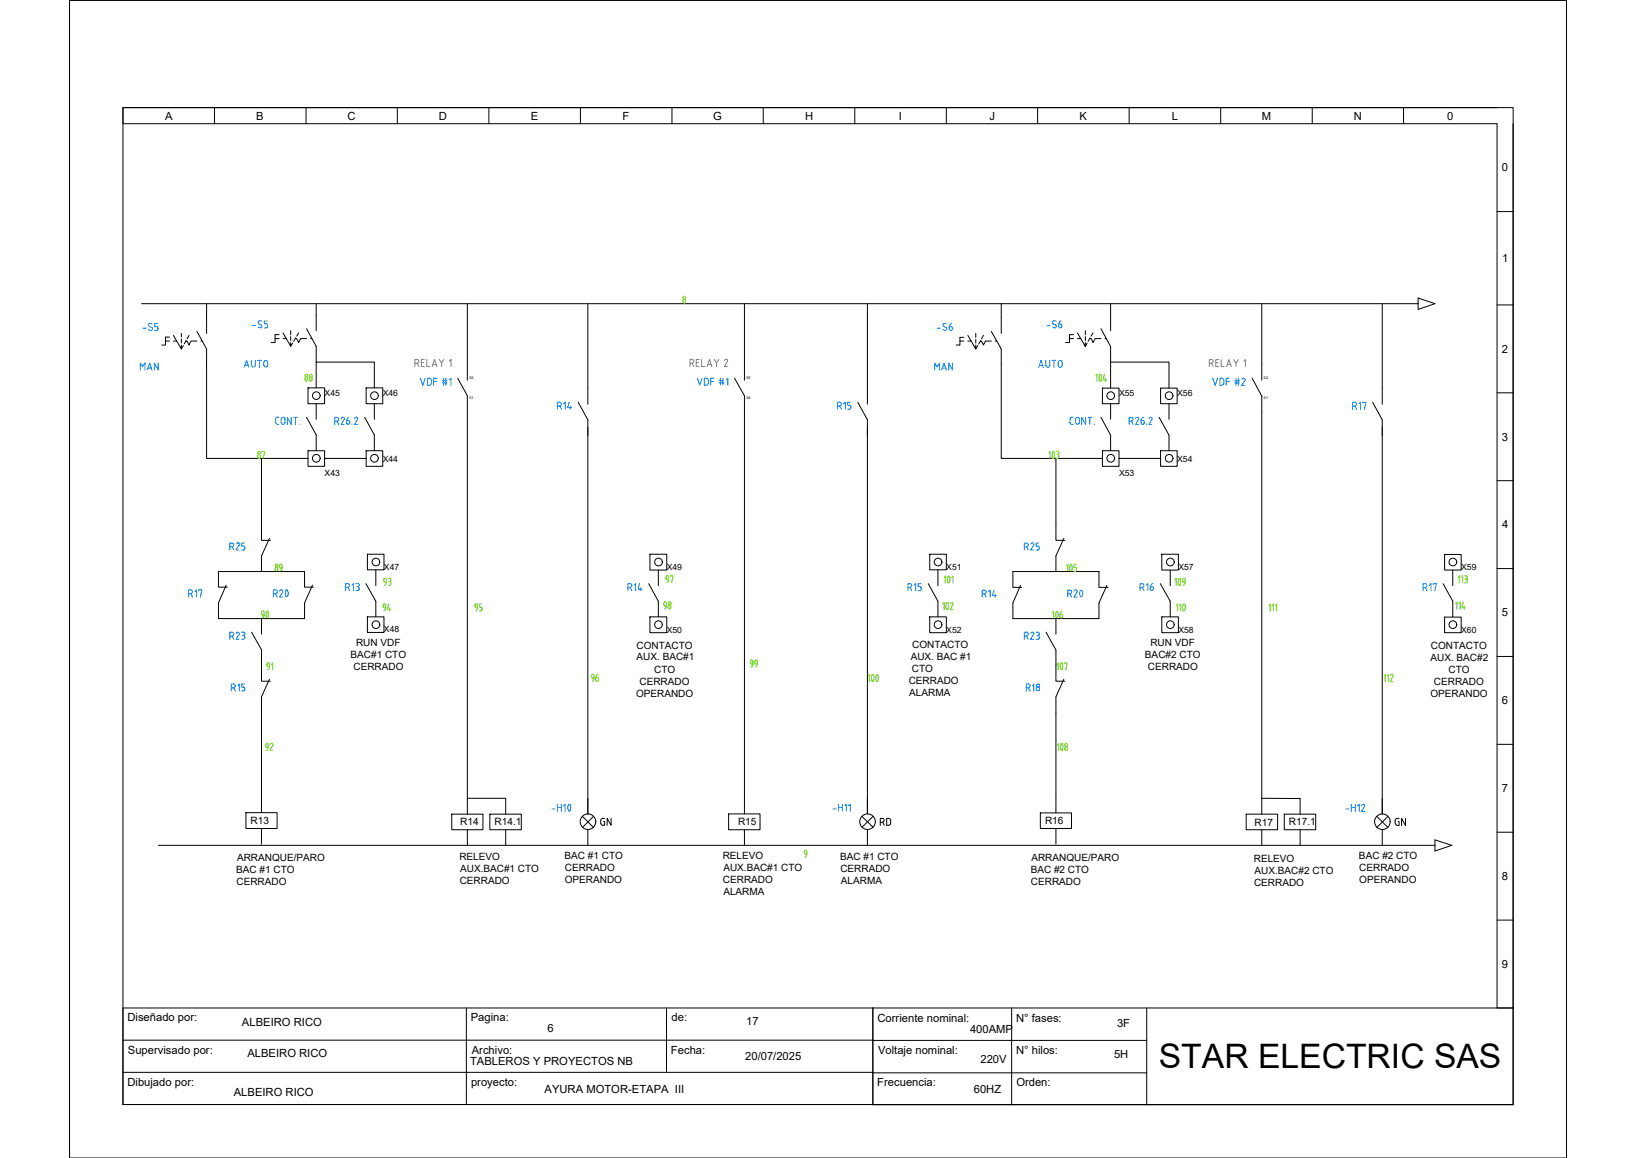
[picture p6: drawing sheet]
<svg xmlns="http://www.w3.org/2000/svg" width="420mm" height="297mm" viewBox="0 0 420 297" stroke-linecap="round" stroke-linejoin="round" font-family="sans-serif">
<!-- layer: 0 -->
<g fill="none" stroke="#000" stroke-width=".26">
<path d="M17.8 .1v296.9h384.3v-296.9h-384.3v296.9M402.1 .1h.1M402.1 .1v296.9M31.6 27.6h356.8v255.7h-356.8zM55.1 27.6v4.1M78.5 27.6v4.1M102 27.6v4.1M125.5 27.6v4.1M149 27.6v4.1M172.5 27.6v4.1M195.9 27.6v4.1M219.4 27.6v4.1"/>
<path d="M242.9 27.6v4.1M266.3 27.6v4.1M289.8 27.6v4.1M313.3 27.6v4.1M336.8 27.6v4.1M360.2 27.6v4.1M384.2 27.6h-352.6v4.1h352.6v226.9h4.2v-226.9M384.2 54.3h4.2M120 77.9v15.6M150.9 77.9v21.8M191.1 77.9v15.6M222.6 77.9v21.7"/>
<path d="M323.9 77.9v15.6M354.8 77.9v21.8M364 76.4l4.3 1.5-4.3 1.5zM384.2 78.2h4.2M53 93.5v24.1h26.1M81.2 99.5v-6.6h14.9v6.6M257 93.5v24.1h26M285.1 92.9h14.9v6.7M67.1 117.6v16.9M83.3 117.6h10.7M120 105.6v99.2h9.8M150.9 109.6v99.2"/>
<path d="M191.1 105.5v99.3M222.6 109.6v99.2M271 117.6v17M287.2 117.6h10.7M323.9 105.6v99.2M354.8 109.6v99.2M384.2 100.8h4.2M384.2 123.3h4.2M56.1 146.6h22.1M56.1 158.7h22.1M260 146.6h22.1M260 158.7h22.1"/>
<path d="M384.2 145.8h4.2M384.2 168.4h4.2M67.1 182.7v21.8M271 182.8v21.7M384.2 190.9h4.2M323.9 204.8h9.8M368.3 215.4l4.3 1.4-4.3 1.5zM384.2 213.5h4.2M384.2 236h4.2M31.6 258.6h356.8v24.8h-164.4v-24.8v24.7h-192.4zM119.7 258.6v24.7M171.1 258.6v16.5"/>
<path d="M259.7 258.6v24.8M294.3 258.6v24.8M31.6 266.8h192.4M31.6 275.1h192.4M224 266.9h70.3M224 275.2h70.3"/>
</g>
<!-- layer: YEL_14_THHN -->
<path d="M36.3 77.9h327.7M53 77.9v3.6M81.2 77.9v2.9M257 77.9v3.6M285.1 77.9v2.9M40.6 216.8h327.7" fill="none" stroke="#000" stroke-width=".26"/>
<!-- layer: WIRENO -->
<g fill="none" stroke="#6edd00" stroke-width=".26">
<path d="M175.9 77.2v.2M176 77.2l-.2-.4a.43 .43 0 0 0-.6 .5 .43 .43 0 0 0 .7 .3l.1-.2M325.7 155.3l.3-.4v1.8M326.5 155.3l.3-.4v1.8M327.3 155.3l.4-.4v1.8M373.6 154.9l.4-.5v1.9M374.3 148.1l.3-.4v1.8M374.5 154.9l.3-.5v1.9M375.1 148.1l.3-.4v1.8M375.5 154.4l-.3 1.5h.8M375.8 155.4v.9M375.9 147.7h.5l.2 .4-.2 .4h-.4"/>
<path d="M375.9 149.5h.3M376.3 148.4l.3 .5M376.6 148.9v.2M376.6 149.1l-.3 .4M355.2 173.4l.3-.4v1.9M356 173.4l.4-.4v1.9M357.2 173l.3 .2v.4M357.2 173l-.4 .3M357.4 173.7l-.6 1.2h.6"/>
<circle cx="175.6" cy="76.4" r=".38"/>
</g>
<!-- layer: SYMS -->
<g fill="none" stroke="#000" stroke-width=".26">
<path d="M42.5 87.5h1M43.5 86.5h-1v2h-1M44.5 86l2 3.5v-1M44.5 87.5h.8M46.5 85.5v1M46.5 87v1M47.1 88.6l-.6 .9M47.7 87.5h.3l.5 1 .5-1h1.5M47.8 87.4l-.5 .8M48.5 86l-.5 .9M50.5 85l2.5 4.5v4M51.6 87.5h.3"/>
<path d="M53 81.5v4M70.6 86.9h1M71.6 85.8h-1v2.1h-1M72.6 85.4l2 3.4v-.9M72.6 86.9h.9M74.6 84.8v1M74.6 86.3v1.1M75.1 88l-.5 .8M75.8 86.9h.3l.5 1 .6-1h1.5M75.9 86.7l-.5 .9M76.6 85.4l-.5 .8M78.7 84.3l2.5 4.5v4.1"/>
<path d="M79.7 86.9h.4M81.2 80.8v4M117.5 97l2.5 4.5v4.1M120 93.5v4M150.9 99.7v4M188.5 97l2.6 4.5v4M191.1 93.5v4M222.6 99.6v4.1M246.4 87.5h1M247.4 86.5h-1v2h-1M248.4 86l2 3.5v-1M248.4 87.5h.8"/>
<path d="M250.4 85.5v1M250.4 87v1M251 88.6l-.6 .9M251.6 87.5h.3l.5 1 .5-1h1.5M251.7 87.4l-.5 .9M252.4 86l-.5 .9M254.4 85l2.6 4.5v4M255.5 87.5h.3M257 81.5v4M274.5 86.9h1M275.5 85.8h-1v2.1h-1M276.5 85.4l2.1 3.5v-1"/>
<path d="M276.5 86.9h.9M278.6 84.8v1M278.6 86.3v1.1M279 88l-.4 .9M279.7 86.9h.3l.5 1 .6-1h1.5M279.8 86.7l-.5 .9M280.5 85.4l-.5 .8M282.6 84.3l2.5 4.6v4M283.6 86.9h.4M285.1 80.8v4M321.4 97l2.5 4.6v4M323.9 93.5v4"/>
<path d="M354.8 99.7v4M78.7 107l2.5 4.6v4M81.2 103.6v4M93.6 107l2.5 4.6v4M96.1 103.6v4M148.4 103.2l2.5 4.5v4M220.2 103.2l2.4 4.5v4M282.6 107l2.5 4.6v4M285.1 103.6v4M297.5 107l2.5 4.6v4M300 103.6v4M352.3 103.2l2.5 4.5v4"/>
<path d="M67.1 134.5v4.1h2.3M69.2 138.1l-2.1 4.5v4M271 134.6v4h2.3M273.1 138.1l-2.1 4.5M56.1 146.6v4h2.3M58 150.1l-1.9 4.6v4M67.1 158.7v4M78.2 146.6v4h2.3M80.2 150.1l-2 4.6v4M93.9 149.7l2.6 4.5M166.5 149.7l2.5 4.5M238.3 149.7l2.4 4.5"/>
<path d="M260 146.6v4.1h2.3M261.9 150.2l-1.9 4.5v4M271 158.7v4M282.1 146.6v4.1h2.3M284.1 150.2l-2 4.5v4M297.8 149.7l2.6 4.5M370.4 149.7l2.5 4.5v4.1M372.9 146.2v4M64.6 162.2l2.5 4.5v4M69.2 174.2l-2.1 4.5v4M268.5 162.2l2.5 4.5M273.1 174.2l-2.1 4.5v4.1"/>
<path d="M63.1 208.5h8v4h-8zM67.1 204.5v4M67.1 212.5v4M116 208.8h8v4h-8zM120 204.8v4M120 212.8v4M125.7 208.8h8.1v4h-8.1zM129.8 204.8v4M129.8 212.8v4M149.5 209.4l2.8 2.9M150.9 212.8v4M152.3 209.4l-2.8 2.9"/>
<path d="M187 208.8h8.1v4h-8.1zM191.1 204.8v4M191.1 212.8v4M221.2 209.4l2.9 2.8M222.6 204.8v4M222.6 212.8v4M224.1 209.4l-2.9 2.8M267 208.5h8v4h-8zM271 204.5v4M271 212.5v4M319.8 208.8h8.1v4h-8.1zM323.9 204.8v4"/>
<path d="M323.9 212.8v4M329.6 208.8h8.1v4h-8.1zM333.7 204.8v4M333.7 212.8v4M353.4 209.4l2.8 2.9M354.8 204.8v4M354.8 212.8v4M356.2 209.4l-2.8 2.9"/>
<circle cx="150.9" cy="210.8" r="2"/>
<circle cx="222.7" cy="210.8" r="2"/>
<circle cx="354.8" cy="210.8" r="2"/>
</g>
<!-- layer: TAGS -->
<g fill="none" stroke="#007fff" stroke-width=".26">
<path d="M36.7 84.2h.8M38.1 84.6l.6 .2M38.4 83.7l.5 .3M38.5 82.9l-.4 .3 .2 .5M38.5 83l.5 .1M39 84l.2 .4-.4 .4M39.7 84.8h.4M40.2 83.7l.4 .5M40.4 83h-.7v.8h.4M40.5 84.2v.2M40.6 84.3l-.4 .5M64.8 83.5h.8"/>
<path d="M66.3 83.9l.6 .2M66.4 83.1l.8 .5v.4l-.4 .1M67.2 82.4a.49 .49 0 0 0-.8-.1 .49 .49 0 0 0 .1 .8M68.3 83l.4 .5M68.5 82.3h-.7v.8h.5M68.6 83.5v.2M68.7 83.7l-.2 .4h-.7M107.9 97l.6 1.9 .6-1.9M110.7 98.3l-.2 .4-.3 .1M110.7 97.6l-.2-.5-.8-.1v1.9h.5M110.7 97.6v.7M111.3 97.8h.8"/>
<path d="M112.1 97h-.8v1.9M113.5 98.2h1.2M113.5 97.6h1.2M113.9 97v1.9M114.4 97v1.9M115.3 97.4l.5-.4v1.9M179 97l.6 1.8 .6-1.8M181.2 97h-.4v1.8h.4M181.3 97l.4 .3 .1 .3M181.8 98.3l-.3 .4-.2 .1M181.8 97.6v.7M182.4 97.8h.8"/>
<path d="M183.2 97h-.8v1.8M184.6 98.2h1.2M184.6 97.6h1.2M184.9 97v1.8M185.5 97v1.8M186.4 97.4l.4-.4v1.8M240.6 84.2h.8M242.2 83.7l.6 .4M242.8 84a.49 .49 0 0 1 0 .8 .49 .49 0 0 1-.8-.2M242.9 83.1a.49 .49 0 0 0-.7-.1 .49 .49 0 0 0 0 .8M243.6 84.3a.41 .41 0 0 0 .5 .5 .41 .41 0 0 0 .4-.5M244 83.7l.3 .1 .1 .3"/>
<path d="M244 83.8h-.4v.6M244.3 83l-.5 .3-.1 .5M244.4 84.2v.2M268.7 83.6h.8M270.2 83.9l.6 .2M271.1 82.4a.49 .49 0 0 0-.8-.1 .49 .49 0 0 0 .1 .8l.7 .5v.4l-.4 .1M271.7 83.1v.6a.43 .43 0 0 0 .5 .4 .43 .43 0 0 0 .3-.5M271.7 83.1h.6l.2 .4M272.3 82.3l-.4 .3-.2 .5M311.3 97l.6 1.9 .6-1.9M314.1 98.3l-.2 .4-.3 .1M314.1 97.6l-.2-.5-.8-.1v1.9h.5"/>
<path d="M314.1 97.6v.7M314.7 97.8h.8M315.5 97h-.8v1.9M316.9 98.2h1.2M316.9 97.6h1.2M317.2 97v1.9M317.8 97v1.9M318.8 97.3a.41 .41 0 0 1 .5-.3 .41 .41 0 0 1 .2 .6M319.5 97.6l-.8 1.3h.8M71.2 108.9h.3M71.2 107h.3M71.2 107h-.2a1.49 1.49 0 0 0-.2 1.6l.4 .2"/>
<path d="M72.1 107.6v.8M72.2 107.5a.48 .48 0 0 1 .5-.5 .48 .48 0 0 1 .5 .5v.9a.48 .48 0 0 1-.5 .4 .48 .48 0 0 1-.5-.5M74.7 107v1.9l-1-1.9v1.9M75.4 107h.9M75.8 107v1.9M77 108.8v.1M85.9 108.1h.5M86.5 108a.48 .48 0 0 0 .4-.5 .48 .48 0 0 0-.5-.5h-.5v1.9M86.6 108.1l.3 .8M88 107l.3 .2v.4M88 107l-.4 .3M88.3 107.7l-.7 1.2h.7"/>
<path d="M89 107.9v.5a.43 .43 0 0 0 .5 .4 .43 .43 0 0 0 .3-.5M89 107.9h.3M89.4 107.8l.3 .1 .1 .3M89.6 107l-.5 .4-.1 .4M90.4 108.8v.1M91.4 107l.4 .2v.4M91.4 107l-.4 .3M91.7 107.7l-.7 1.2h.8M275.1 108.9h.4M275.1 107h.4M275.1 107l-.4 .2-.1 .3 .1 1.2 .4 .2M276 107.6v.8"/>
<path d="M276.1 107.5a.48 .48 0 0 1 .5-.5 .48 .48 0 0 1 .5 .5v.9a.48 .48 0 0 1-.5 .4 .48 .48 0 0 1-.5-.5M278.6 107v1.9l-1-1.9v1.9M279.3 107h.9M279.7 107v1.9M280.9 108.8v.1M289.8 108.1h.5M290.4 108a.48 .48 0 0 0 .4-.5 .48 .48 0 0 0-.5-.5h-.5v1.9M290.4 108.1l.4 .8M291.5 107.3a.41 .41 0 0 1 .5-.2 .41 .41 0 0 1 .2 .6M292.2 107.7l-.7 1.2h.7M292.9 107.9v.6a.47 .47 0 0 0 .5 .3 .47 .47 0 0 0 .4-.5 .47 .47 0 0 0-.5-.4M292.9 107.9h.3"/>
<path d="M293.5 107l-.5 .4-.1 .4M294.3 108.8v.1M294.9 107.3a.41 .41 0 0 1 .6-.2 .41 .41 0 0 1 .2 .6M295.6 107.7l-.7 1.2h.8M48.4 152.3h.5M48.9 151.3h-.5v1.8M48.9 151.3a.48 .48 0 0 1 .5 .5 .48 .48 0 0 1-.5 .5M49 152.3l.4 .8M50 151.8l.4-.5v1.8M51 151.6v-.3h.8l-.4 1.8M213.8 207.5h.8M215.2 206.3v1.8"/>
<path d="M215.2 207.1h1M216.2 206.3v1.8M216.9 206.7l.3-.4v1.8M217.8 206.7l.4-.4v1.8M345.4 207.5h.9M346.8 207.1h1.1M346.8 206.3v1.8M347.9 206.3v1.8M348.4 206.7l.5-.4v1.8M349.5 206.6a.41 .41 0 0 1 .5-.3 .41 .41 0 0 1 .2 .6l-.8 1.2h.9"/>
</g>
<!-- layer: -Electrico -->
<g fill="none" stroke="#000" stroke-width=".26">
<path d="M79.1 99.5h4.2v4.1h-4.2zM94 99.5h4.2v4.1h-4.2zM283 99.6h4.2v4h-4.2zM297.9 99.6h4.2v4h-4.2zM79.1 115.6h4.2v4h-4.2zM94 115.6h4.2v4h-4.2zM283 115.6h4.2v4h-4.2zM297.9 115.6h4.2v4h-4.2zM94.3 158.2h4.3v4h-4.3zM94.3 142.2h4.3v4h-4.3zM166.8 158.2h4.3v4.1h-4.3zM166.8 142.2h4.3v4h-4.3z"/>
<path d="M238.6 158.2h4.3v4.1h-4.3zM238.6 142.2h4.3v4h-4.3zM298.2 158.2h4.3v4.1h-4.3zM298.2 142.2h4.3v4h-4.3zM370.8 158.3h4.2v4h-4.2zM370.8 142.2h4.2v4h-4.2z"/>
</g>
<!-- layer: -DIAGRAMA -->
<g fill="none" stroke="#000" stroke-width=".26">
<circle cx="81.2" cy="101.5" r=".98"/>
<circle cx="81.2" cy="117.6" r=".98"/>
<circle cx="96.1" cy="117.6" r=".98"/>
<circle cx="96.1" cy="101.5" r=".98"/>
<circle cx="285.1" cy="117.6" r=".98"/>
<circle cx="285.1" cy="101.5" r=".98"/>
<circle cx="300.1" cy="101.5" r=".98"/>
<circle cx="300.1" cy="117.6" r=".98"/>
<circle cx="96.5" cy="144.2" r=".98"/>
<circle cx="169" cy="144.2" r=".98"/>
<circle cx="240.8" cy="144.2" r=".98"/>
<circle cx="300.4" cy="144.2" r=".98"/>
<circle cx="372.9" cy="144.2" r=".98"/>
<circle cx="96.5" cy="160.2" r=".98"/>
<circle cx="169" cy="160.2" r=".98"/>
<circle cx="240.8" cy="160.2" r=".98"/>
<circle cx="300.4" cy="160.2" r=".98"/>
<circle cx="372.9" cy="160.2" r=".98"/>
</g>
<!-- layer: LOC -->
<g fill="none" stroke="#808080" stroke-width=".26">
<path d="M106.5 93.2h.5M107 93.1a.48 .48 0 0 0 .5-.5 .48 .48 0 0 0-.5-.4h-.5v1.8M107.1 93.2l.4 .8M108.1 93h.6M108.9 92.2h-.8v1.8h.8M109.5 92.2v1.8h.8M110.9 94l.6-1.8 .6 1.8M111.1 93.5h.9M112.7 92.2l.6 .9 .6-.9M113.3 93.1v.9M115.3 92.6l.5-.4v1.8M177.1 93.2h.4"/>
<path d="M177.6 93.1a.48 .48 0 0 0 .5-.5 .48 .48 0 0 0-.6-.4h-.4v1.8M177.7 93.2l.4 .8M178.7 93h.6M179.5 92.2h-.8v1.8h.8M180.1 92.2v1.8h.8M181.5 94l.6-1.8 .6 1.8M181.7 93.5h.8M183.3 92.2l.6 .9 .6-.9M183.9 93.1v.9M186.3 92.1l.4 .2v.5M186.3 92.2l-.4 .3M186.6 92.8l-.7 1.2h.8"/>
<path d="M310.4 93.2h.5M310.9 92.3h-.5v1.7M310.9 92.2a.48 .48 0 0 1 .5 .5 .48 .48 0 0 1-.5 .4M311 93.2l.4 .8M312 93h.6M312.8 92.3h-.8v1.7h.8M313.4 92.3v1.7h.8M314.8 94l.6-1.7 .6 1.7M315 93.5h.8M316.6 92.3l.6 .8 .6-.8M317.2 93.1v.9M319.3 92.6l.4-.3v1.7"/>
</g>
<text font-size="8.6" x="297.4" y="274.1">STAR ELECTRIC SAS</text>
<g font-size="7.1" fill="#007fff">
<text x="68.8" y="155.2">R20</text>
<text x="272.7" y="155.2">R20</text>
</g>
<text font-size="6.6" fill="#007fff" x="140.4" y="209.9">-H10</text>
<g font-size="6.2">
<text x="278.3" y="99.5">104</text>
<text x="268.5" y="173.6">107</text>
</g>
<g font-size="6.2" fill="#6edd00">
<text x="266.3" y="119.2">103</text>
<text x="270.9" y="148.2">105</text>
<text x="239.5" y="151.3">101</text>
<text x="64.6" y="160.2">90</text>
<text x="239.2" y="158">102</text>
<text x="299.9" y="158.4">110</text>
</g>
<g font-size="5.7" fill="#6edd00">
<text x="298.8" y="151.7">109</text>
<text x="267.4" y="160.2">106</text>
<text x="220.1" y="176.4">100</text>
<text x="268.5" y="194">108</text>
</g>
<text font-size="5.3" fill="#007fff" x="34.9" y="96.3">MAN</text>
<text font-size="5.3" fill="#6edd00" x="66.3" y="173.2">91</text>
<g font-size="4.9" fill="#007fff">
<text x="61.4" y="95.6">AUTO</text>
<text x="265.3" y="95.6">AUTO</text>
<text x="238.8" y="96.3">MAN</text>
<text x="141.8" y="106.2">R14</text>
<text x="213.8" y="106.2">R15</text>
<text x="346.1" y="106.2">R17</text>
<text x="57.9" y="142.2">R25</text>
<text x="261.8" y="142.2">R25</text>
<text x="87.5" y="152.8">R13</text>
<text x="159.8" y="152.8">R14</text>
<text x="231.8" y="152.8">R15</text>
<text x="250.8" y="154.5">R14</text>
<text x="291.4" y="152.8">R16</text>
<text x="364.1" y="152.8">R17</text>
<text x="57.9" y="165.1">R23</text>
<text x="261.8" y="165.1">R23</text>
<text x="58.2" y="178.5">R15</text>
<text x="262.1" y="178.5">R18</text>
</g>
<g font-size="4.9" fill="#6edd00">
<text x="64.9" y="118.9">87</text>
<text x="69.1" y="147.8">89</text>
<text x="96.3" y="151.3">93</text>
<text x="168.6" y="150.6">97</text>
<text x="96" y="158">94</text>
<text x="119.6" y="158">95</text>
<text x="168.3" y="157.3">98</text>
<text x="149.6" y="176">96</text>
<text x="66" y="193.7">92</text>
</g>
<g font-size="4.9">
<text x="153.1" y="213.1">GN</text>
<text x="224.7" y="213.1">RD</text>
<text x="357" y="213.1">GN</text>
</g>
<g font-size="4.4" fill="#6edd00">
<text x="76.9" y="98.8">88</text>
<text x="190.5" y="172.2">99</text>
<text x="204.3" y="220.8">9</text>
</g>
<g font-size="2.9">
<text x="42.4" y="30.7">A</text>
<text x="65.8" y="30.7">B</text>
<text x="89.2" y="30.7">C</text>
<text x="112.6" y="30.7">D</text>
<text x="136.2" y="30.7">E</text>
<text x="159.8" y="30.7">F</text>
<text x="183.1" y="30.7">G</text>
<text x="206.6" y="30.7">H</text>
<text x="230.7" y="30.7">I</text>
<text x="253.9" y="30.7">J</text>
<text x="277.1" y="30.7">K</text>
<text x="300.7" y="30.7">L</text>
<text x="323.9" y="30.7">M</text>
<text x="347.5" y="30.7">N</text>
<text x="371.5" y="30.7">0</text>
<text x="385.5" y="44">0</text>
<text x="385.6" y="67.2">1</text>
<text x="385.5" y="90.5">2</text>
<text x="385.5" y="113">3</text>
<text x="385.6" y="135.6">4</text>
<text x="385.5" y="158.1">5</text>
<text x="385.5" y="180.6">6</text>
<text x="385.5" y="203.2">7</text>
<text x="385.5" y="225.7">8</text>
<text x="385.5" y="248.3">9</text>
<text x="32.7" y="262">Diseñado por:</text>
<text x="62.1" y="263.2">ALBEIRO RICO</text>
<text x="120.8" y="262">Pagina:</text>
<text x="172.3" y="262">de:</text>
<text x="191.5" y="263">17</text>
<text x="225.2" y="262.1">Corriente nominal:</text>
<text x="260.8" y="262.1">N° fases:</text>
<text x="286.7" y="263.5">3F</text>
<text x="140.5" y="264.8">6</text>
<text x="249" y="265">400AMP</text>
<text x="32.8" y="270.3">Supervisado por:</text>
<text x="63.5" y="271.3">ALBEIRO RICO</text>
<text x="120.6" y="273.2">TABLEROS Y PROYECTOS NB</text>
<text x="121.1" y="270.2">Archivo:</text>
<text x="172.2" y="270.2">Fecha:</text>
<text x="191.3" y="271.9">20/07/2025</text>
<text x="225.4" y="270.3">Voltaje nominal:</text>
<text x="251.7" y="272.7">220V</text>
<text x="260.8" y="270.3">N° hilos:</text>
<text x="285.9" y="271.4">5H</text>
<text x="32.7" y="278.5">Dibujado por:</text>
<text x="60" y="281.1">ALBEIRO RICO</text>
<text x="120.9" y="278.5">proyecto:</text>
<text x="139.8" y="280.3">AYURA MOTOR-ETAPA III</text>
<text x="225.2" y="278.6">Frecuencia:</text>
<text x="249.9" y="280.5">60HZ</text>
<text x="260.9" y="278.6">Orden:</text>
</g>
<g font-size="2.6">
<text x="91.4" y="165.7">RUN VDF</text>
<text x="163.4" y="166.4">CONTACTO</text>
<text x="234.1" y="166.2">CONTACTO</text>
<text x="295.3" y="165.7">RUN VDF</text>
<text x="367.3" y="166.4">CONTACTO</text>
<text x="90" y="168.8">BAC#1 CTO</text>
<text x="90.7" y="171.9">CERRADO</text>
<text x="163.4" y="169.4">AUX. BAC#1</text>
<text x="167.9" y="172.5">CTO</text>
<text x="233.7" y="169.2">AUX. BAC #1</text>
<text x="234.1" y="172.3">CTO</text>
<text x="293.9" y="168.8">BAC#2 CTO</text>
<text x="294.6" y="171.9">CERRADO</text>
<text x="367.2" y="169.5">AUX. BAC#2</text>
<text x="371.8" y="172.5">CTO</text>
<text x="163.3" y="178.7">OPERANDO</text>
<text x="164.1" y="175.6">CERRADO</text>
<text x="233.2" y="175.4">CERRADO</text>
<text x="233.4" y="178.5">ALARMA</text>
<text x="367.2" y="178.7">OPERANDO</text>
<text x="368" y="175.6">CERRADO</text>
<text x="64.3" y="211.3">R13</text>
<text x="118.1" y="211.7">R14</text>
<text x="126.9" y="211.5">R14.1</text>
<text x="189.4" y="211.7">R15</text>
<text x="268.2" y="211.3">R16</text>
<text x="322" y="211.8">R17</text>
<text x="330.8" y="211.5">R17.1</text>
<text x="60.8" y="220.9">ARRANQUE/PARO</text>
<text x="117.9" y="220.6">RELEVO</text>
<text x="144.9" y="220.4">BAC #1 CTO</text>
<text x="185.5" y="220.4">RELEVO</text>
<text x="215.6" y="220.6">BAC #1 CTO</text>
<text x="264.7" y="220.9">ARRANQUE/PARO</text>
<text x="321.8" y="221">RELEVO</text>
<text x="348.8" y="220.4">BAC #2 CTO</text>
<text x="60.6" y="224">BAC #1 CTO</text>
<text x="60.7" y="227.1">CERRADO</text>
<text x="118" y="226.9">CERRADO</text>
<text x="118.1" y="223.8">AUX.BAC#1 CTO</text>
<text x="145" y="223.4">CERRADO</text>
<text x="145" y="226.6">OPERANDO</text>
<text x="185.5" y="226.6">CERRADO</text>
<text x="185.7" y="223.5">AUX.BAC#1 CTO</text>
<text x="215.7" y="223.8">CERRADO</text>
<text x="215.8" y="226.8">ALARMA</text>
<text x="264.5" y="224">BAC #2 CTO</text>
<text x="264.6" y="227.1">CERRADO</text>
<text x="321.9" y="227.2">CERRADO</text>
<text x="322" y="224.1">AUX.BAC#2 CTO</text>
<text x="348.9" y="223.5">CERRADO</text>
<text x="348.9" y="226.6">OPERANDO</text>
<text x="185.7" y="229.7">ALARMA</text>
</g>
<g font-size="2.2">
<text x="83.3" y="101.5">X45</text>
<text x="98.2" y="101.5">X46</text>
<text x="287.2" y="101.5">X55</text>
<text x="302.1" y="101.5">X56</text>
<text x="98.2" y="118.5">X44</text>
<text x="302.1" y="118.6">X54</text>
<text x="83.3" y="122">X43</text>
<text x="287.2" y="122">X53</text>
<text x="98.6" y="146.2">X47</text>
<text x="171.1" y="146.2">X49</text>
<text x="242.9" y="146.2">X51</text>
<text x="302.5" y="146.2">X57</text>
<text x="375" y="146.2">X59</text>
<text x="98.6" y="162.2">X48</text>
<text x="171.1" y="162.3">X50</text>
<text x="242.9" y="162.3">X52</text>
<text x="302.5" y="162.3">X58</text>
<text x="375" y="162.3">X60</text>
</g>
<g font-size="1">
<text x="120.5" y="97.3">02</text>
<text x="191.6" y="97.3">05</text>
<text x="324.4" y="97.3">02</text>
<text x="120.5" y="102.5">01</text>
<text x="191.6" y="102.5">04</text>
<text x="324.4" y="102.5">01</text>
</g>
</svg>
